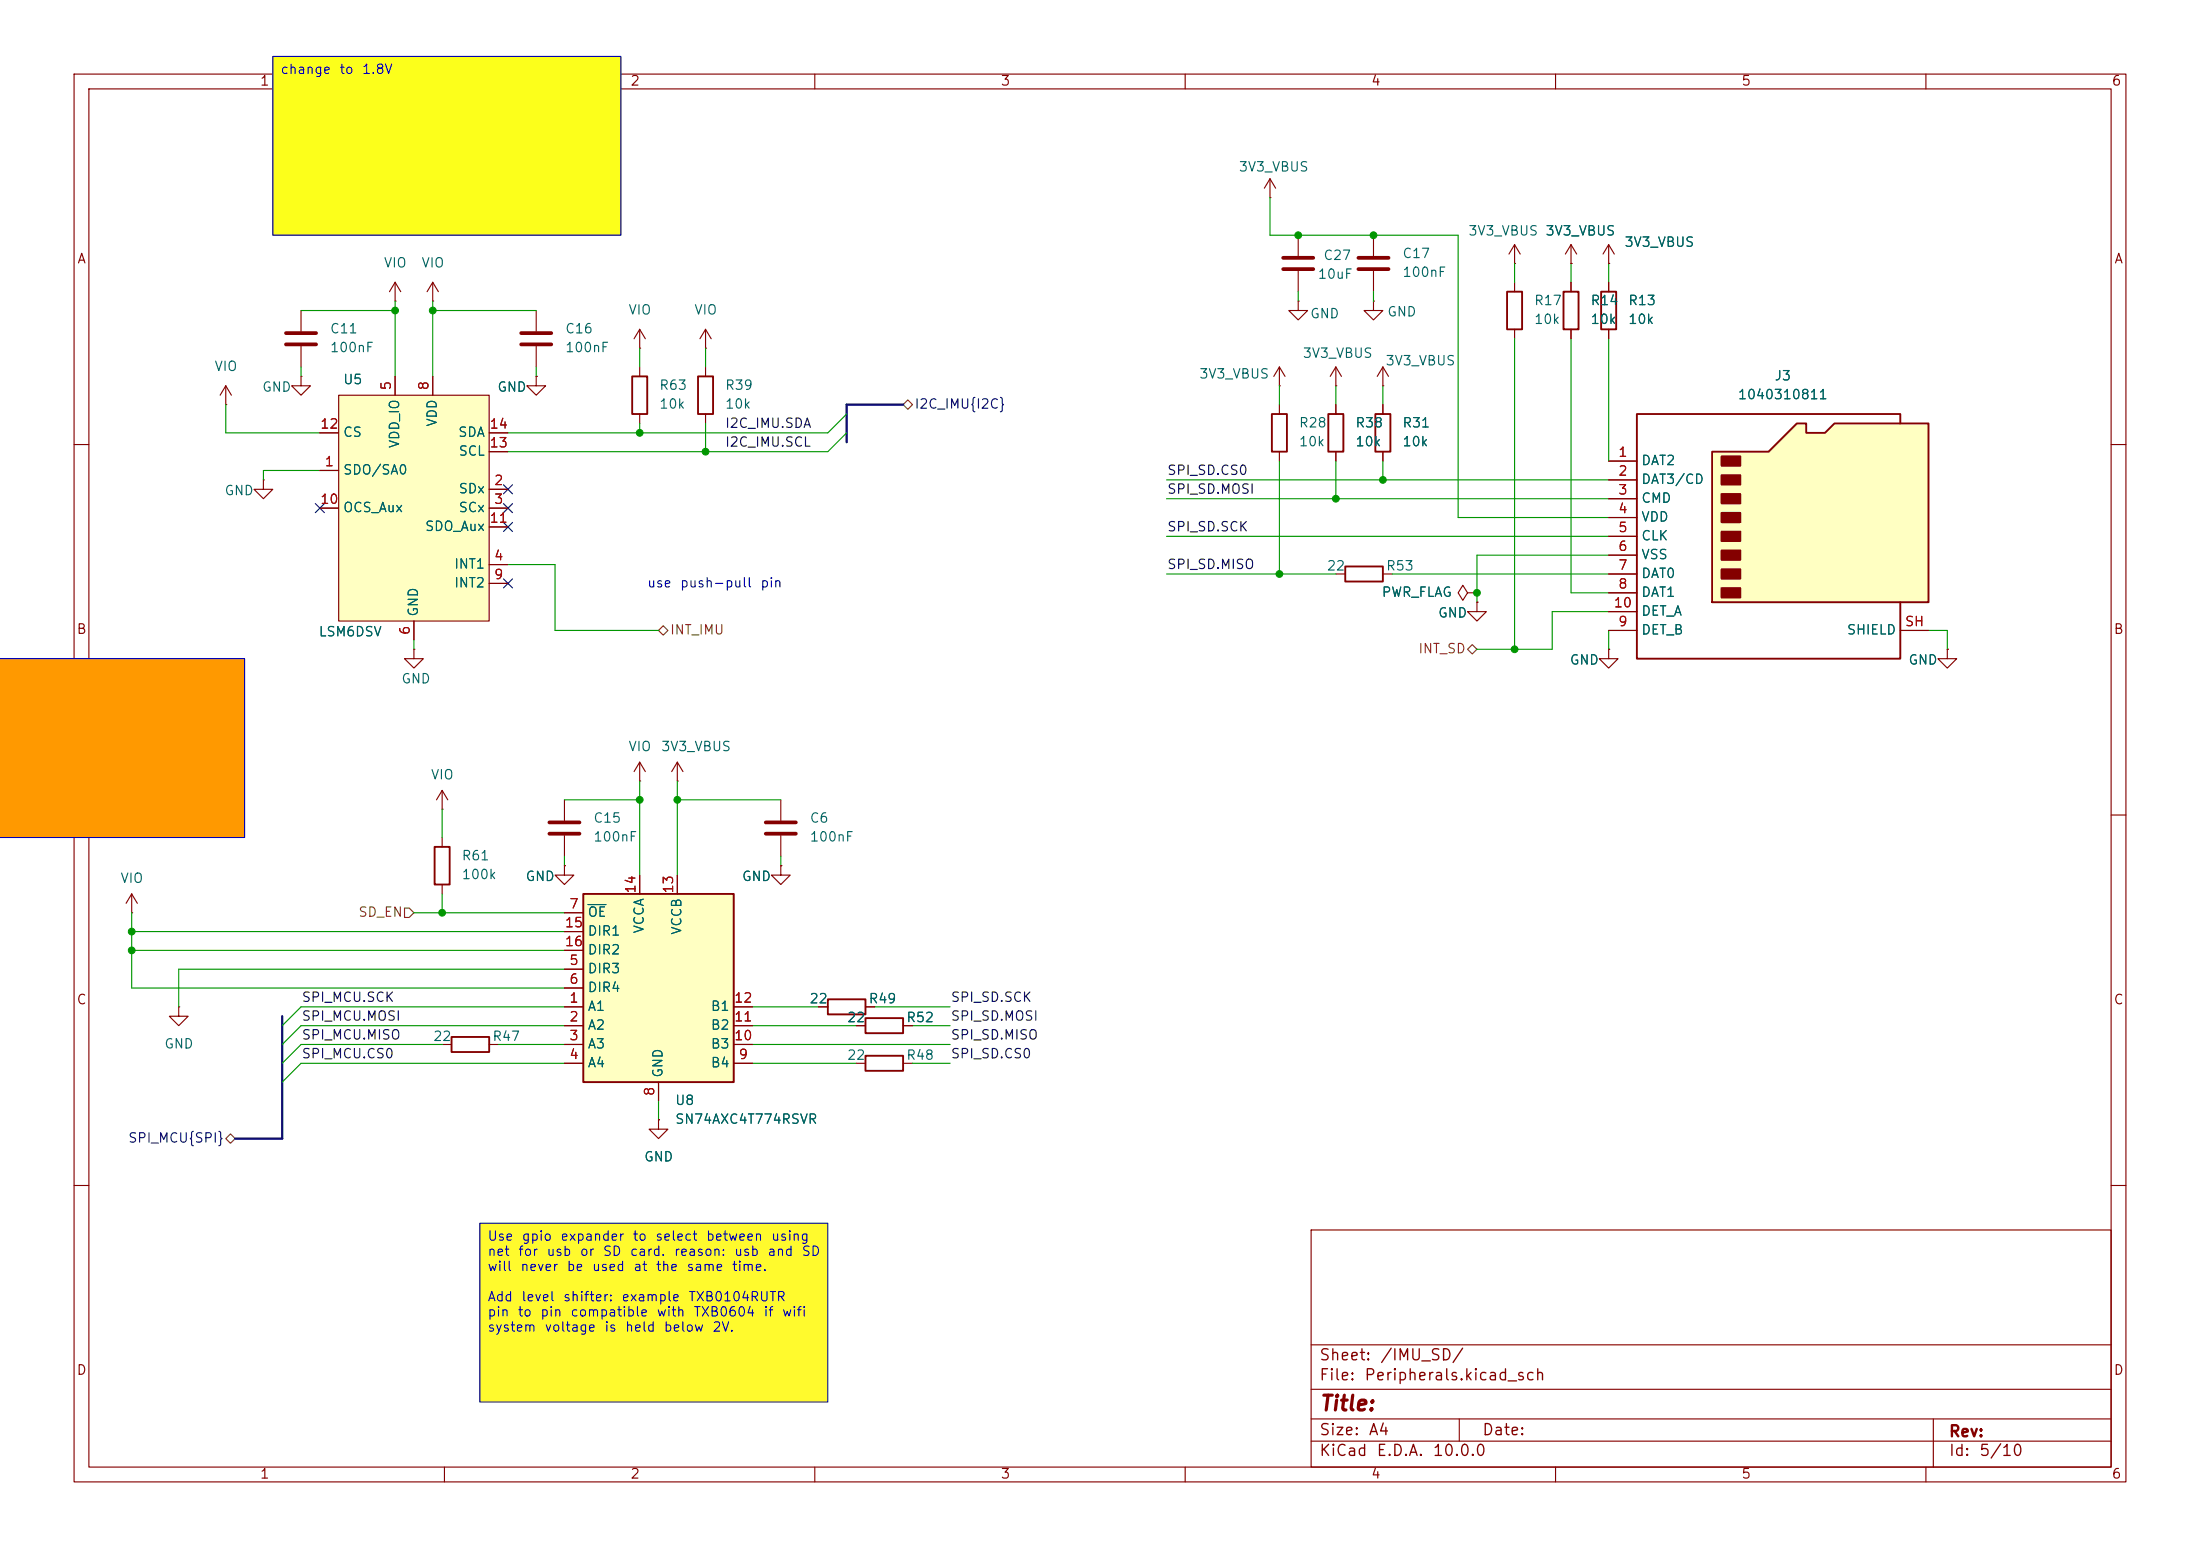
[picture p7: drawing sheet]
<svg xmlns="http://www.w3.org/2000/svg" width="297mm" height="210mm" viewBox="0 0 297 210" stroke-linecap="round" stroke-linejoin="round" font-family="sans-serif">
<g fill="none" stroke="#840000" stroke-width=".15">
<path d="M10 10h277v190h-277zM12 12h273v186h-273zM60 10v2M110 10v2M160 10v2M210 10v2M260 10v2M10 60h2M285 60h2M10 110h2M285 110h2M10 160h2"/>
<path d="M177 166h108v32h-108zM285 160h2M60 198v2M110 198v2M160 198v2M177 194.5h108M177 191.5h108M177 187.5h108M177 181.5h108M197 191.5v3M210 198v2M260 198v2"/>
<path d="M261 191.5v6.5"/>
</g>
<path d="M36.8 7.6h47v24.2h-47z" fill="#fcff1b"/>
<path d="M64.8 165.1h47v24.1h-47z" fill="#fffa2d"/>
<path d="M-.1 88.9h33.1v24.1h-33.1z" fill="#f90"/>
<path d="M185.4 31.8v2.7M185.4 36.6v2.8M72.4 50.8v1.3h1.3l-1.3 1.2-1.3-1.2h1.3M72.4 50.8h.1M186.7 52.1h.1M186.7 49.5l-.8 1.3M186.7 49.5l.8 1.3M186.7 49.5v2.6M59.7 141h1.3M66 141h1.3M88.9 151.1v1.3h1.3l-1.3 1.3-1.3-1.3h1.3M88.9 151.1h.1" fill="none" stroke="#840000" stroke-width=".15"/>
<path d="M183.4 34.8h4.1M183.4 36.3h4.1" fill="none" stroke="#840000" stroke-width=".51"/>
<path d="M61 140h5v2h-5z" fill="none" stroke="#840000" stroke-width=".25"/>
<path d="M45.7 53.3h20.3v30.5h-20.3z" fill="#ffffc2"/>
<g fill="none" stroke="#840000" stroke-width=".15">
<path d="M43.2 58.4h2.5M45.7 53.3h20.3v30.5h-20.3zM53.3 50.8v2.5M58.4 50.8v2.5M66 58.4h2.6M43.2 63.5h2.5M43.2 68.6h2.5M66 66h2.6M66 68.6h2.6M66 76.2h2.6M66 78.7h2.6M66 71.1h2.6"/>
<path d="M66 61h2.6M180.3 77.5h1.3M186.7 77.5h1.3M55.9 83.8v2.6M198.1 80l-.6-1-.7 1 .7 1 .6-1h1.3M199.4 80h.1M262.9 87.6v1.3h1.3l-1.3 1.3-1.3-1.3h1.3M262.9 87.6h.1M76.2 116.8v1.3h1.3l-1.3 1.3-1.3-1.3h1.3M76.2 116.8h.1M76.2 108v2.7M76.2 112.8v2.8"/>
<path d="M86.4 105.4h.1M86.4 102.9l-.8 1.2M86.4 102.9l.7 1.2M86.4 102.9v2.5"/>
</g>
<path d="M181.6 76.5h5.1v2h-5.1z" fill="none" stroke="#840000" stroke-width=".25"/>
<path d="M74.2 111h4M74.2 112.5h4" fill="none" stroke="#840000" stroke-width=".51"/>
<path d="M231.1 61h7.7l3.8-3.8h1.2v1.2h2.6l1.2-1.2h12.7v24.1h-29.2z" fill="#ffffc2"/>
<path d="M203.5 39.4h2v5.1h-2zM85.3 50.8h2.1v5.1h-2.1zM94.2 50.8h2.1v5.1h-2.1zM256.5 57.2v-1.3h-35.5v33h35.5v-7.6M231.1 61h7.7l3.8-3.8h1.2v1.2h2.6l1.2-1.2h12.7v24.1h-29.2zM58.7 114.3h2v5.1h-2zM111.8 134.9h5v2h-5zM116.8 137.4h5.1v2h-5.1zM116.8 142.5h5.1v2h-5.1z" fill="none" stroke="#840000" stroke-width=".25"/>
<g fill="#840000" stroke="#840000" stroke-width=".25">
<path d="M232.4 61.6h2.5v1.3h-2.5z"/>
<path d="M232.4 64.1h2.5v1.3h-2.5z"/>
<path d="M232.4 66.7h2.5v1.2h-2.5z"/>
<path d="M232.4 69.2h2.5v1.3h-2.5z"/>
<path d="M232.4 71.8h2.5v1.2h-2.5z"/>
<path d="M232.4 74.3h2.5v1.3h-2.5z"/>
<path d="M232.4 76.8h2.5v1.3h-2.5z"/>
<path d="M232.4 79.4h2.5v1.2h-2.5z"/>
</g>
<g fill="none" stroke="#840000" stroke-width=".15">
<path d="M58.4 38.1l-.7 1.3M58.4 38.1l.8 1.3M58.4 38.1v2.5M175.3 31.8v2.7M175.3 36.6v2.8M204.5 38.1v1.3M40.6 50.8v1.3h1.3l-1.3 1.2-1.2-1.2h1.2M40.6 50.8h.1M58.4 40.6h.1M86.4 49.5v1.3M86.4 55.9v1.3M95.2 49.5v1.3"/>
<path d="M95.2 55.9v1.3M204.5 44.5v1.2M217.2 62.2h3.8M217.2 64.8h3.8M217.2 67.3h3.8M217.2 69.9h3.8M217.2 72.4h3.8M217.2 74.9h3.8M217.2 77.5h3.8M55.9 87.6v1.3h1.2l-1.2 1.3-1.3-1.3h1.3M55.9 87.6h.1M199.4 81.3v1.3h1.3l-1.3 1.2-1.3-1.2h1.3"/>
<path d="M199.4 81.3h.1M217.2 87.6v1.3h1.2l-1.2 1.3-1.3-1.3h1.3M217.2 87.6h.1M217.2 80h3.8M217.2 85.1h3.8M217.2 82.6h3.8M256.5 85.1h3.8M59.7 109.2h.1M59.7 106.7l-.8 1.3M59.7 106.7l.8 1.3M59.7 106.7v2.5M59.7 113v1.3"/>
<path d="M59.7 119.4v1.3M91.4 105.4h.1M91.4 102.9l-.7 1.2M91.4 102.9l.8 1.2M91.4 102.9v2.5M105.4 116.8v1.3h1.3l-1.3 1.3-1.3-1.3h1.3M105.4 116.8h.1M105.4 108v2.7M105.4 112.8v2.8M17.8 123.2h.1M17.8 120.7l-.8 1.2M17.8 120.7l.7 1.2"/>
<path d="M17.8 120.7v2.5M24.1 135.9v1.3h1.3l-1.3 1.2-1.2-1.2h1.2M24.1 135.9h.1M110.5 135.9h1.3M115.6 138.4h1.2M116.8 135.9h1.3M121.9 138.4h1.3M115.6 143.5h1.2M121.9 143.5h1.3"/>
</g>
<path d="M173.2 34.8h4.1M173.2 36.3h4.1M103.4 111h4M103.4 112.5h4" fill="none" stroke="#840000" stroke-width=".51"/>
<path d="M78.7 120.7h20.4v25.4h-20.4z" fill="#ffffc2"/>
<path d="M211.1 39.4h2v5.1h-2zM216.2 39.4h2v5.1h-2zM171.7 55.9h2v5.1h-2zM179.3 55.9h2.1v5.1h-2.1zM185.7 55.9h2v5.1h-2zM78.7 120.7h20.4v25.4h-20.4z" fill="none" stroke="#840000" stroke-width=".25"/>
<g fill="none" stroke="#840000" stroke-width=".15">
<path d="M53.3 38.1l-.7 1.3M53.3 38.1l.8 1.3M53.3 38.1v2.5M171.4 26.7h.1M171.4 24.1l-.7 1.3M171.4 24.1l.8 1.3M171.4 24.1v2.6M204.5 35.6h.1M204.5 33l-.8 1.3M204.5 33l.7 1.3M204.5 33v2.6M212.1 35.6h.1"/>
<path d="M212.1 33v2.6M212.1 38.1v1.3M212.1 33l-.8 1.3M212.1 33l.8 1.3M217.2 35.6h.1M217.2 33v2.6M217.2 38.1v1.3M217.2 33l-.8 1.3M217.2 33l.7 1.3M30.5 54.6h.1M30.5 52.1l-.8 1.2M30.5 52.1l.7 1.2"/>
<path d="M30.5 52.1v2.5M40.6 41.9v2.8M40.6 46.7v2.8M43.2 58.4h2.5M53.3 40.6h.1M53.3 50.8v2.5M58.4 50.8v2.5M66 58.4h2.6M72.4 50.8h.1M72.4 41.9v2.8M72.4 46.7v2.8M86.4 47h.1"/>
<path d="M86.4 44.5v2.5M86.4 44.5l-.8 1.2M86.4 44.5l.7 1.2M95.2 47h.1M95.2 44.5l-.7 1.2M95.2 44.5l.8 1.2M95.2 44.5v2.5M172.7 52.1h.1M172.7 49.5v2.6M172.7 54.6v1.3M172.7 49.5l-.7 1.3M172.7 49.5l.8 1.3"/>
<path d="M175.3 40.6v1.3h1.2l-1.2 1.3-1.3-1.3h1.3M175.3 40.6h.1M180.3 52.1h.1M180.3 49.5v2.6M180.3 54.6v1.3M180.3 49.5l-.7 1.3M180.3 49.5l.8 1.3M185.4 40.6v1.3h1.3l-1.3 1.3-1.3-1.3h1.3M185.4 40.6h.1M186.7 54.6v1.3M212.1 44.5v1.2M217.2 44.5v1.2"/>
<path d="M35.6 64.8v1.2h1.2l-1.2 1.3-1.3-1.3h1.3M35.6 64.8h.1M43.2 63.5h2.5M43.2 68.6h2.5M66 66h2.6M66 68.6h2.6M66 76.2h2.6M66 78.7h2.6M66 71.1h2.6M66 61h2.6M172.7 61v1.2M180.3 61v1.2"/>
<path d="M186.7 61v1.2M217.2 62.2h3.8M217.2 64.8h3.8M217.2 67.3h3.8M217.2 69.9h3.8M217.2 72.4h3.8M217.2 74.9h3.8M217.2 77.5h3.8M55.9 83.8v2.6M199.4 81.3h.1M199.4 80h.1M217.2 87.6h.1"/>
<path d="M217.2 80h3.8M217.2 85.1h3.8M217.2 82.6h3.8M256.5 85.1h3.8M262.9 87.6h.1M76.2 116.8h.1M86.4 118.1v2.6M91.4 118.1v2.6M105.4 116.8h.1M76.2 135.9h2.5M76.2 138.4h2.5M76.2 130.8h2.5"/>
<path d="M76.2 133.4h2.5M76.2 123.2h2.5M76.2 125.7h2.5M76.2 128.3h2.5M99.1 135.9h2.5M99.1 138.4h2.5M110.5 135.9h1.3M115.6 138.4h1.2M116.8 135.9h1.3M121.9 138.4h1.3M76.2 141h2.5M76.2 143.5h2.5"/>
<path d="M88.9 151.1h.1M88.9 146.1v2.5M99.1 141h2.5M99.1 143.5h2.5"/>
</g>
<path d="M79.4 122.1h2.4" fill="none" stroke="#006464" stroke-width=".15"/>
<path d="M38.6 45h4.1M38.6 46.5h4.1M70.4 45h4M70.4 46.5h4" fill="none" stroke="#840000" stroke-width=".51"/>
<path d="M122.6 54l.6 .6-.6 .6-.7-.6zM88.9 85.1l.6-.6 .7 .6-.7 .6zM198.1 87.6l.7-.6 .6 .6-.6 .7zM54.6 122.6h.6l.7 .6-.7 .6h-.6zM31.1 153l.6 .7-.6 .6-.6-.6z" fill="none" stroke="#725600" stroke-width=".15"/>
<path d="M121.9 54.6h-7.6v5.1M38.1 137.2v16.5h-6.4" fill="none" stroke="#000084" stroke-width=".3"/>
<g fill="none" stroke="#009600" stroke-width=".15">
<path d="M171.4 26.7v5.1h25.4v38.1h20.4M175.3 39.4v1.2M185.4 39.4v1.2M204.5 35.6v2.5M212.1 35.6v2.5M217.2 35.6v2.5M30.5 54.6v3.8h12.7M40.6 41.9h12.7M40.6 49.5v1.3M53.3 40.6v10.2M58.4 40.6v10.2M58.4 41.9h14"/>
<path d="M72.4 49.5v1.3M86.4 47v2.5M86.4 57.2v1.2M95.2 47v2.5M95.2 57.2v3.8M114.3 58.4l-2.5 2.6h-43.2M114.3 55.9l-2.5 2.5h-43.2M172.7 52.1v2.5M180.3 52.1v2.5M186.7 52.1v2.5M204.5 45.7v41.9M212.1 45.7v34.3h5.1"/>
<path d="M217.2 45.7v16.5M43.2 63.5h-7.6v1.3M68.6 76.2h6.3v8.9h14M157.5 64.8h59.7M157.5 77.5h22.8M157.5 72.4h59.7M157.5 67.3h59.7M172.7 62.2v15.3M180.3 62.2v5.1M186.7 62.2v2.6M188 77.5h29.2M217.2 74.9h-17.8v6.4"/>
<path d="M55.9 86.4v1.2M217.2 85.1v2.5M217.2 82.6h-7.7v5h-10.1M260.3 85.1h2.6v2.5M59.7 109.2v3.8M76.2 115.6v1.2M76.2 108h10.2M86.4 105.4v12.7M91.4 108h14M91.4 105.4v12.7M105.4 115.6v1.2M17.8 123.2v10.2h58.4"/>
<path d="M17.8 125.7h58.4M17.8 128.3h58.4M55.9 123.2h20.3M59.7 120.7v2.5M76.2 138.4h-35.6l-2.5 2.6M76.2 135.9h-35.6l-2.5 2.5M76.2 130.8h-52.1v5.1M101.6 138.4h14M101.6 135.9h8.9M118.1 135.9h10.2M123.2 138.4h5.1M59.7 141h-19.1l-2.5 2.5"/>
<path d="M67.3 141h8.9M76.2 143.5h-35.6l-2.5 2.6M88.9 148.6v2.5M101.6 141h26.7M101.6 143.5h14M123.2 143.5h5.1"/>
</g>
<path d="M42.6 68l1.2 1.2M43.8 68l-1.2 1.2M68 70.5l1.2 1.2M68 78.1l1.2 1.2M68 68l1.2 1.2M68 65.4l1.2 1.2M69.2 70.5l-1.2 1.2M69.2 78.1l-1.2 1.2M69.2 68l-1.2 1.2M69.2 65.4l-1.2 1.2" fill="none" stroke="#000084" stroke-width=".15"/>
<path d="M36.8 7.6h47v24.2h-47zM-.1 88.9h33.1v24.1h-33M64.8 165.1h47v24.1h-47z" fill="none" stroke="#0000c2" stroke-width=".15"/>
<g fill="#009600" stroke="#009600" stroke-width=".14">
<circle cx="86.4" cy="108" r=".46"/>
<circle cx="91.4" cy="108" r=".46"/>
<circle cx="186.7" cy="64.8" r=".46"/>
<circle cx="180.3" cy="67.3" r=".46"/>
<circle cx="95.2" cy="61" r=".46"/>
<circle cx="58.4" cy="41.9" r=".46"/>
<circle cx="53.3" cy="41.9" r=".46"/>
<circle cx="17.8" cy="125.7" r=".46"/>
<circle cx="17.8" cy="128.3" r=".46"/>
<circle cx="59.7" cy="123.2" r=".46"/>
<circle cx="204.5" cy="87.6" r=".46"/>
<circle cx="199.4" cy="80" r=".46"/>
<circle cx="86.4" cy="58.4" r=".46"/>
<circle cx="175.3" cy="31.8" r=".46"/>
<circle cx="172.7" cy="77.5" r=".46"/>
<circle cx="185.4" cy="31.8" r=".46"/>
</g>
<text font-size="2" fill="#840000" x="178" y="190.9">Title:</text>
<g font-size="1.5" fill="#840000">
<text x="178" y="184">Sheet:</text>
<text x="186.2" y="184">/IMU_SD/</text>
<text x="178" y="186.7">File:</text>
<text x="184.1" y="186.7">Peripherals.kicad_sch</text>
<text x="178" y="196.9">KiCad</text>
<text x="178" y="194.1">Size:</text>
<text x="184.7" y="194.1">A4</text>
<text x="185.7" y="196.9">E.D.A.</text>
<text x="193.3" y="196.9">10.0.0</text>
<text x="200" y="194.1">Date:</text>
<text x="263" y="194.3">Rev:</text>
<text x="263" y="196.9">Id:</text>
<text x="267.1" y="196.9">5/10</text>
</g>
<g font-size="1.3" fill="#840000">
<text x="35" y="11.9">1</text>
<text x="85" y="11.9">2</text>
<text x="135" y="11.9">3</text>
<text x="185" y="11.9">4</text>
<text x="235" y="11.9">5</text>
<text x="285" y="11.9">6</text>
<text x="10.3" y="35.9">A</text>
<text x="285.3" y="35.9">A</text>
<text x="10.3" y="85.9">B</text>
<text x="285.3" y="85.9">B</text>
<text x="10.3" y="135.9">C</text>
<text x="285.3" y="135.9">C</text>
<text x="10.3" y="185.9">D</text>
<text x="285.3" y="185.9">D</text>
<text x="35" y="199.9">1</text>
<text x="85" y="199.9">2</text>
<text x="135" y="199.9">3</text>
<text x="185" y="199.9">4</text>
<text x="235" y="199.9">5</text>
<text x="285" y="199.9">6</text>
</g>
<g font-size="1.3" fill="#0000c2">
<text x="37.8" y="10.3">change</text>
<text x="45.7" y="10.3">to</text>
<text x="48.8" y="10.3">1.8V</text>
<text x="87.3" y="79.6">use</text>
<text x="91.7" y="79.6">push-pull</text>
<text x="102.6" y="79.6">pin</text>
<text x="65.7" y="167.8">Use</text>
<text x="70.3" y="167.8">gpio</text>
<text x="75.6" y="167.8">expander</text>
<text x="85.3" y="167.8">to</text>
<text x="88.4" y="167.8">select</text>
<text x="95.2" y="167.8">between</text>
<text x="104" y="167.8">using</text>
<text x="65.7" y="169.8">net</text>
<text x="65.7" y="171.9">will</text>
<text x="69.9" y="169.8">for</text>
<text x="70.2" y="171.9">never</text>
<text x="73.7" y="169.8">usb</text>
<text x="76.4" y="171.9">be</text>
<text x="78.2" y="169.8">or</text>
<text x="79.8" y="171.9">used</text>
<text x="81.3" y="169.8">SD</text>
<text x="84.9" y="169.8">card.</text>
<text x="85.4" y="171.9">at</text>
<text x="88.4" y="171.9">the</text>
<text x="90.9" y="169.8">reason:</text>
<text x="92.6" y="171.9">same</text>
<text x="98.7" y="171.9">time.</text>
<text x="99" y="169.8">usb</text>
<text x="103.5" y="169.8">and</text>
<text x="108.1" y="169.8">SD</text>
<text x="65.7" y="176">Add</text>
<text x="65.7" y="178">pin</text>
<text x="69.8" y="178">to</text>
<text x="70.3" y="176">level</text>
<text x="72.8" y="178">pin</text>
<text x="75.9" y="176">shifter:</text>
<text x="76.9" y="178">compatible</text>
<text x="83.8" y="176">example</text>
<text x="88.5" y="178">with</text>
<text x="92.8" y="176">TXB0104RUTR</text>
<text x="93.5" y="178">TXB0604</text>
<text x="103" y="178">if</text>
<text x="105.5" y="178">wifi</text>
<text x="65.7" y="180">system</text>
<text x="73.4" y="180">voltage</text>
<text x="81.5" y="180">is</text>
<text x="84.3" y="180">held</text>
<text x="89.5" y="180">below</text>
<text x="96.1" y="180">2V.</text>
</g>
<g font-size="1.3" fill="#006464">
<text x="167.1" y="23.5">3V3_VBUS</text>
<text x="178.6" y="35.4">C27</text>
<text x="189.2" y="35.2">C17</text>
<text x="198.1" y="32.1">3V3_VBUS</text>
<text x="208.5" y="32.1">3V3_VBUS</text>
<text x="219.2" y="33.6">3V3_VBUS</text>
<text x="51.7" y="36.4">VIO</text>
<text x="56.8" y="36.4">VIO</text>
<text x="177.8" y="37.9">10uF</text>
<text x="189.2" y="37.7">100nF</text>
<text x="207" y="41.5">R17</text>
<text x="214.6" y="41.5">R14</text>
<text x="219.7" y="41.5">R13</text>
<text x="44.5" y="47.9">100nF</text>
<text x="44.5" y="45.3">C11</text>
<text x="76.2" y="47.9">100nF</text>
<text x="76.2" y="45.3">C16</text>
<text x="84.7" y="42.8">VIO</text>
<text x="93.6" y="42.8">VIO</text>
<text x="176.8" y="43.3">GND</text>
<text x="187.2" y="43">GND</text>
<text x="207" y="44">10k</text>
<text x="214.6" y="44">10k</text>
<text x="219.7" y="44">10k</text>
<text x="28.9" y="50.4">VIO</text>
<text x="35.3" y="53.2">GND</text>
<text x="46.2" y="52.2">U5</text>
<text x="67.1" y="53.2">GND</text>
<text x="88.9" y="52.9">R63</text>
<text x="97.8" y="52.9">R39</text>
<text x="161.8" y="51.4">3V3_VBUS</text>
<text x="175.8" y="48.6">3V3_VBUS</text>
<text x="187" y="49.6">3V3_VBUS</text>
<text x="239.5" y="51.7">J3</text>
<text x="46.2" y="59.3">CS</text>
<text x="59.3" y="57.7" transform="rotate(-90 59.3 57.7)">VDD</text>
<text x="61.8" y="59.3">SDA</text>
<text x="88.9" y="55.5">10k</text>
<text x="97.8" y="55.5">10k</text>
<text x="175.3" y="58">R28</text>
<text x="182.9" y="58">R38</text>
<text x="189.2" y="58">R31</text>
<text x="234.5" y="54.2">1040310811</text>
<text x="46.2" y="64.4">SDO/SA0</text>
<text x="54.2" y="60.6" transform="rotate(-90 54.2 60.6)">VDD_IO</text>
<text x="61.8" y="61.8">SCL</text>
<text x="175.3" y="60.6">10k</text>
<text x="182.9" y="60.6">10k</text>
<text x="189.2" y="60.6">10k</text>
<text x="221.5" y="63.1">DAT2</text>
<text x="221.5" y="65.6">DAT3/CD</text>
<text x="30.2" y="67.2">GND</text>
<text x="46.2" y="69.4">OCS_Aux</text>
<text x="57.3" y="72">SDO_Aux</text>
<text x="61.8" y="66.9">SDx</text>
<text x="61.8" y="69.4">SCx</text>
<text x="221.5" y="68.2">CMD</text>
<text x="221.5" y="70.7">VDD</text>
<text x="61.2" y="77.1">INT1</text>
<text x="179" y="77.3">22</text>
<text x="187" y="77.3">R53</text>
<text x="221.5" y="73.3">CLK</text>
<text x="221.5" y="75.8">VSS</text>
<text x="56.7" y="83.3" transform="rotate(-90 56.7 83.3)">GND</text>
<text x="61.2" y="79.6">INT2</text>
<text x="186.4" y="80.9">PWR_FLAG</text>
<text x="194.1" y="83.7">GND</text>
<text x="221.5" y="78.3">DAT0</text>
<text x="221.5" y="80.9">DAT1</text>
<text x="221.5" y="83.4">DET_A</text>
<text x="42.9" y="86.2">LSM6DSV</text>
<text x="221.5" y="86">DET_B</text>
<text x="249.2" y="86">SHIELD</text>
<text x="54.1" y="92.6">GND</text>
<text x="211.8" y="90">GND</text>
<text x="257.6" y="90">GND</text>
<text x="84.7" y="101.7">VIO</text>
<text x="89.2" y="101.7">3V3_VBUS</text>
<text x="58.1" y="105.5">VIO</text>
<text x="80" y="113.9">100nF</text>
<text x="80" y="111.4">C15</text>
<text x="109.2" y="111.4">C6</text>
<text x="109.2" y="113.9">100nF</text>
<text x="16.2" y="119.5">VIO</text>
<text x="62.2" y="116.4">R61</text>
<text x="62.2" y="119">100k</text>
<text x="70.9" y="119.2">GND</text>
<text x="100.1" y="119.2">GND</text>
<text x="79.2" y="124.1">OE</text>
<text x="79.2" y="131.7">DIR3</text>
<text x="79.2" y="126.6">DIR1</text>
<text x="79.2" y="129.1">DIR2</text>
<text x="87.2" y="126.1" transform="rotate(-90 87.2 126.1)">VCCA</text>
<text x="92.3" y="126.3" transform="rotate(-90 92.3 126.3)">VCCB</text>
<text x="79.2" y="136.8">A1</text>
<text x="79.2" y="134.2">DIR4</text>
<text x="95.9" y="136.8">B1</text>
<text x="109.2" y="135.7">22</text>
<text x="117.2" y="135.7">R49</text>
<text x="22.1" y="141.8">GND</text>
<text x="58.4" y="140.8">22</text>
<text x="66.4" y="140.8">R47</text>
<text x="79.2" y="139.3">A2</text>
<text x="79.2" y="141.8">A3</text>
<text x="95.9" y="141.8">B3</text>
<text x="95.9" y="139.3">B2</text>
<text x="114.3" y="138.3">22</text>
<text x="114.3" y="143.4">22</text>
<text x="122.3" y="138.3">R52</text>
<text x="122.3" y="143.4">R48</text>
<text x="79.2" y="144.4">A4</text>
<text x="89.8" y="145.5" transform="rotate(-90 89.8 145.5)">GND</text>
<text x="91.1" y="149.5">U8</text>
<text x="95.9" y="144.4">B4</text>
<text x="91.1" y="152">SN74AXC4T774RSVR</text>
<text x="86.9" y="157.1">GND</text>
</g>
<g font-size="1.3" fill="#a90000">
<text x="53.1" y="52.8" transform="rotate(-90 53.1 52.8)">5</text>
<text x="58.2" y="52.8" transform="rotate(-90 58.2 52.8)">8</text>
<text x="43.1" y="58.2">12</text>
<text x="66" y="58.2">14</text>
<text x="43.7" y="63.2">1</text>
<text x="66" y="60.7">13</text>
<text x="66.6" y="65.8">2</text>
<text x="218.4" y="62">1</text>
<text x="218.4" y="64.5">2</text>
<text x="43.1" y="68.3">10</text>
<text x="66" y="70.9">11</text>
<text x="66.6" y="68.3">3</text>
<text x="218.4" y="67.1">3</text>
<text x="218.4" y="69.6">4</text>
<text x="66.6" y="75.9">4</text>
<text x="218.4" y="72.1">5</text>
<text x="218.4" y="74.7">6</text>
<text x="218.4" y="77.2">7</text>
<text x="66.6" y="78.5">9</text>
<text x="217.8" y="82.3">10</text>
<text x="218.4" y="79.8">8</text>
<text x="55.6" y="85.8" transform="rotate(-90 55.6 85.8)">6</text>
<text x="218.4" y="84.8">9</text>
<text x="257.1" y="84.8">SH</text>
<text x="76.2" y="125.5">15</text>
<text x="76.8" y="122.9">7</text>
<text x="86.1" y="120.7" transform="rotate(-90 86.1 120.7)">14</text>
<text x="91.2" y="120.7" transform="rotate(-90 91.2 120.7)">13</text>
<text x="76.2" y="128">16</text>
<text x="76.8" y="130.6">5</text>
<text x="76.8" y="135.6">1</text>
<text x="76.8" y="133.1">6</text>
<text x="99" y="135.6">12</text>
<text x="76.8" y="138.2">2</text>
<text x="76.8" y="140.7">3</text>
<text x="76.8" y="143.3">4</text>
<text x="99" y="140.7">10</text>
<text x="99" y="138.2">11</text>
<text x="99.6" y="143.3">9</text>
<text x="88.6" y="148" transform="rotate(-90 88.6 148)">8</text>
</g>
<g font-size="1.3" fill="#0f0f0f">
<text x="97.8" y="58.1">I2C_IMU.SDA</text>
<text x="97.8" y="60.6">I2C_IMU.SCL</text>
<text x="157.5" y="64.4">SPI_SD.CS0</text>
<text x="157.5" y="67">SPI_SD.MOSI</text>
<text x="157.5" y="72">SPI_SD.SCK</text>
<text x="157.5" y="77.1">SPI_SD.MISO</text>
<text x="40.6" y="135.5">SPI_MCU.SCK</text>
<text x="128.3" y="135.5">SPI_SD.SCK</text>
<text x="40.6" y="138.1">SPI_MCU.MOSI</text>
<text x="40.6" y="143.2">SPI_MCU.CS0</text>
<text x="40.6" y="140.6">SPI_MCU.MISO</text>
<text x="128.3" y="140.6">SPI_SD.MISO</text>
<text x="128.3" y="143.2">SPI_SD.CS0</text>
<text x="128.3" y="138.1">SPI_SD.MOSI</text>
</g>
<g font-size="1.3" fill="#000084">
<text x="123.4" y="55.5">I2C_IMU{I2C}</text>
<text x="17.2" y="154.5">SPI_MCU{SPI}</text>
</g>
<g font-size="1.3" fill="#725600">
<text x="90.4" y="86">INT_IMU</text>
<text x="191.4" y="88.5">INT_SD</text>
<text x="48.3" y="124.1">SD_EN</text>
</g>
</svg>
